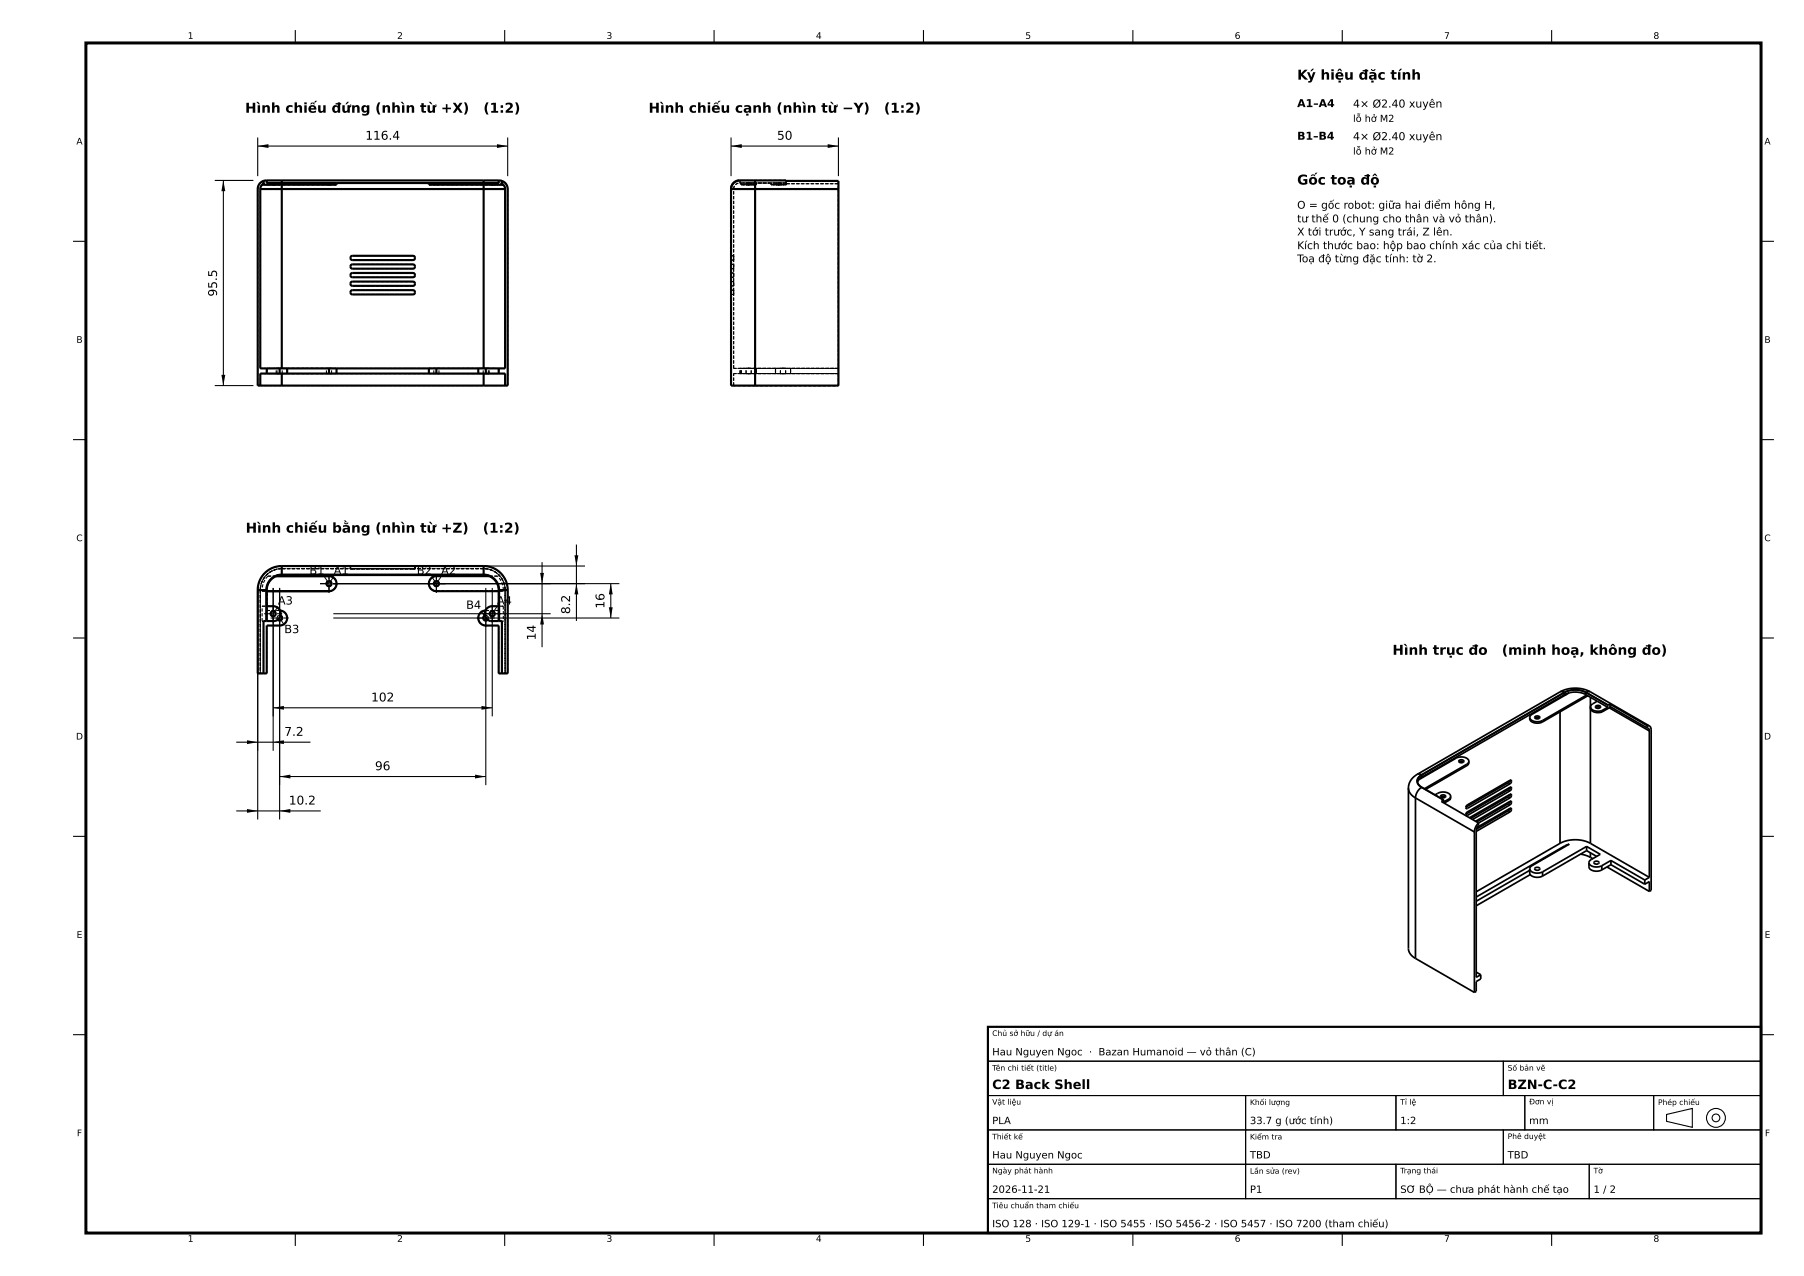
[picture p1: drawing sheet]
<svg xmlns="http://www.w3.org/2000/svg" width="420mm" height="297mm" viewBox="0 0 420 297" stroke-linecap="round" stroke-linejoin="round" font-family="sans-serif">
<g fill="#000">
<path d="M60 34l2.5-.5v1zM115.7 33.5l2.5 .5-2.5 .5zM170.2 34l2.5-.5v1zM192.7 33.5l2.5 .5-2.5 .5zM52 42l.5 2.5h-1zM51.5 87.2h1l-.5 2.6zM125.8 133.3h.8l-.4 2.5zM133.7 129.3h.9l-.4 2.5zM134.2 135.8l.4 2.6h-.9zM142.2 135.8l.5 2.6h-.9zM126.2 142.9l.4 2.4h-.8zM141.8 141.4h.9l-.5 2.5z"/>
<path d="M57.5 172.3l2.5 .5-2.5 .4zM63.6 164.7l2.5-.4v.9zM63.6 172.8l2.5-.5v.9zM112.1 164.3l2.5 .4-2.5 .5zM57.5 188.3l2.5 .4-2.5 .5zM65.1 180.8l2.5-.5v.9zM65.1 188.7l2.5-.4v.9zM110.6 180.3l2.5 .5-2.5 .4z"/>
</g>
<path d="M20 10h390v277h-390z" fill="none" stroke="#000" stroke-width=".7" stroke-linecap="butt"/>
<g fill="none" stroke="#000" stroke-width=".5">
<path d="M60.6 44h5M60.6 44v41.7h4.5M61 43h3M61.4 42.1l-1.1 .8-.3 1.1v45.8h.6M61.4 42.8l-.6 .5-.2 .7M61.4 42.1v.9M62.1 42h3.5M62.1 42l-.7 .1M62.1 42v.6h1.9M64 43h1.4M64 42.6h1.4M64 42.6v.4"/>
<path d="M65.4 42.6h11.2M65.4 43h11.2M65.4 42.6v.4M65.6 43v1M65.6 42h47M65.6 42v.6M65.6 44v41.7M65.6 44h47M76.6 42.6h1.7M76.6 42.6v.4M78.3 42.6v.4h-1.7M78.3 42.6h21.5"/>
<path d="M81.7 59.7l.3-.2h14.1a.5 .5 0 0 1 .5 .5 .5 .5 0 0 1-.5 .5h-14.1l-.4-.2zM99.8 42.6h1.8M99.8 42.6v.4h1.8M101.6 42.6v.4M101.6 42.6h11.3M101.6 43h11.3M112.6 42h3.5M112.6 44h5M112.6 43v1M112.6 42v.6M112.6 44v41.7M112.9 42.6h1.3"/>
<path d="M112.9 43h1.3M112.9 42.6v.4M114.2 43h3M114.2 42.6v.4M116.1 42l.7 .1M116.1 42v.6h-1.9M116.8 42.8l.6 .5 .2 .7M116.8 42.1l1 .7 .4 1.2v45.8h-.6M116.8 42.1v.9M117.6 44v41.7h-4.5M170.2 44v45.8h5.6M170.2 44h5.6"/>
<path d="M175.8 42h-1.6a4.6 4.6 0 0 0-3.4 .6l-.4 .6-.2 .8M175.8 42l19.4 .1v1.9M175.8 42v2M175.8 44h19.4M175.8 44v45.8M195.2 44v45.8h-19.4M81.7 67.7l.3-.2h14.1a.5 .5 0 0 1 .5 .5 .5 .5 0 0 1-.5 .5h-14.1l-.4-.2zM81.7 65.7l.3-.2h14.1a.5 .5 0 0 1 .5 .5 .5 .5 0 0 1-.5 .5h-14.1l-.4-.2zM81.7 63.7l.3-.2h14.1a.5 .5 0 0 1 .5 .5 .5 .5 0 0 1-.5 .5h-14.1l-.4-.2zM81.7 61.7l.3-.2h14.1a.5 .5 0 0 1 .5 .5 .5 .5 0 0 1-.5 .5h-14.1l-.4-.2zM60.6 89.8h5M62.1 85.7v1.3"/>
<path d="M65.1 87h1.8M65.1 85.7h1.8M65.1 87h-4.5v2.8M65.1 85.7v1.3M65.6 89.8h47M65.6 87v2.8M66.9 85.7h9.7M66.9 87h9.7M66.9 85.7v1.3M76.6 87h1.7M76.6 85.7h1.7M76.6 85.7v1.3"/>
<path d="M78.3 85.7h21.5M78.3 87h21.5M78.3 85.7v1.3M99.8 87h1.8M99.8 85.7h1.8M99.8 85.7v1.3M101.6 85.7v1.3M101.6 85.7h9.7M101.6 87h9.7M111.3 87h1.8M111.3 85.7h1.8M111.3 85.7v1.3"/>
<path d="M112.6 89.8h5M112.6 87v2.8M113.1 87h4.5v2.8M113.1 85.7v1.3M116.1 85.7v1.3M60 137.4v19.4h1.4M60 137.4h2M62 137.4v7.2M65.6 133.9a3.5 3.5 0 0 0-3.5 3.5v7.2M65.6 131.8a5.6 5.6 0 0 0-5.6 5.6M65.6 133.9l-1.3 .2h12.3a1.75 1.75 0 0 1 1.7 1.7 1.75 1.75 0 0 1-1.7 1.8h-14.5M65.6 133.7a3.6 3.6 0 0 0-3.6 3.7"/>
<path d="M65.6 131.8v1.9M65.6 131.8h47M65.6 133.9h47M65.6 133.7h47M112.6 133.9l1.3 .2h-12.3a1.75 1.75 0 0 0-1.8 1.7 1.75 1.75 0 0 0 1.8 1.8h14.5M112.6 131.8a5.6 5.6 0 0 1 5.6 5.6M112.6 133.9a3.5 3.5 0 0 1 3.5 3.5v7.2M112.6 131.8v1.9M112.6 133.7a3.6 3.6 0 0 1 3.6 3.7M116.2 137.4h2M116.2 137.4v7.2M118.2 137.4v19.4h-1.4"/>
<path d="M62 144.6h-.6v12.2M62.1 141.1h1.5a1.75 1.75 0 0 1 1.7 1.5 1.75 1.75 0 0 1-1.3 2h-2M65.2 142.1a1.75 1.75 0 0 1 1.6 1.8 1.75 1.75 0 0 1-1.7 1.7h-3v11.2h-.7M65.3 143.3a.6 .6 0 0 1 .3 .9 .6 .6 0 0 1-.9 0M112.9 143.3a.6 .6 0 0 0-.3 .9 .6 .6 0 0 0 .9 0M113 142.1a1.75 1.75 0 0 0-1.6 1.8 1.75 1.75 0 0 0 1.7 1.7h3v11.2h.7M116.1 141.1h-1.5a1.75 1.75 0 0 0-1.7 1.5 1.75 1.75 0 0 0 1.3 2h2M116.2 144.6h.6v12.2M230 239h180v48h-180z"/>
<circle cx="76.6" cy="135.9" r=".6"/>
<circle cx="101.6" cy="135.9" r=".6"/>
<circle cx="63.6" cy="142.8" r=".6"/>
<circle cx="114.6" cy="142.9" r=".6"/>
</g>
<g fill="none" stroke="#000" stroke-width=".25">
<path d="M68.8 7v3M117.5 7v3M166.3 7v3M215 7v3M263.8 7v3M312.5 7v3M361.2 7v3M60 32v9M60 34h58.2M118.2 32v9M170.2 34h25M170.2 32v9"/>
<path d="M195.2 32v9M17 56.2h3M50 42h9M52 42v47.8M410 56.2h3M50 89.8h9M17 102.3h3M410 102.3h3M60 136.9v53.9M63.6 136.9v37.9M65.1 136.9v53.9M77.6 135.8h66.6"/>
<path d="M77.6 131.8h58.6M113.1 136.9v45.8M114.6 136.9v29.9M126.2 130.9v19.7M134.2 126.8v17.7M142.2 135.8v8.1M17 148.5h3M77.6 142.9h50.6M77.6 143.9h66.6M410 148.5h3M55 172.8h17.3M63.6 164.7h51"/>
<path d="M17 194.7h3M55 188.7h19.7M65.1 180.8h48M410 194.7h3M230 239h180v8h-180zM17 240.8h3M230 247h120v8h-120zM230 255h60v8h-60zM290 255h35v8h-35zM325 255h30v8h-30zM350 247h60v8h-60zM355 255h30v8h-30z"/>
<path d="M385 255h25v8h-25zM388 259.4l6-1.4v4.4l-6-1.4zM410 240.8h3M230 263h60v8h-60zM230 271h60v8h-60zM230 279h180v8h-180zM290 263h60v8h-60zM290 271h35v8h-35zM325 271h45v8h-45zM350 263h60v8h-60zM370 271h40v8h-40zM68.8 287v3"/>
<path d="M117.5 287v3M166.3 287v3M215 287v3M263.8 287v3M312.5 287v3M361.2 287v3"/>
<circle cx="399.5" cy="260.2" r="2.2"/>
<circle cx="399.5" cy="260.2" r=".9"/>
</g>
<g fill="none" stroke="#000" stroke-width=".25" stroke-dasharray=".7 .4" stroke-linecap="butt">
<path d="M60 44a2 2 0 0 1 2-2M60.6 44l.4-1M61 43l1-.4M61 43l.4-.2M61 43h2.6M61 43h4.4M61.4 43v-.9M62 42h3.6M62.1 42.6h-.1M62.1 42.6v-.6M62.4 43l.8-.3 .9-.1M62.4 43h14.2"/>
<path d="M62.4 43h-1.4M63 43h.6M63 42.6h.6M63 43v-.4M63.6 43h.6M63.6 42.6h.6M63.6 42.6h-1.5M63.6 43v-.4M64.1 42.6h1.5M64.2 43h-1.2M64.2 42.6h-1.2M64.2 43v-.4"/>
<path d="M64.3 42.6h-.2M64.3 42.6h-2.2M65.4 43h-1.8M65.4 42.6h-1.8M65.4 42.6h-3.3M65.6 42h47M65.6 42.6h-1.3M65.6 42.6h12.7M65.6 42.6h47M76 42.6h.6M76 43h.6M76 43v-.4"/>
<path d="M76.6 43v-.4M76.6 42.6h-12.3M76.6 42.6h.6M76.6 43h.6M77.2 42.6h-1.2M77.2 43h-1.2M77.2 43v-.4M78.3 42.6h-1.7M78.3 43h-1.7M82 59.5l-.3 .2-.1 .3M96.1 59.5h-14.1M96.6 60l-.1-.3-.4-.2"/>
<path d="M99.8 42.6h12.8M101 42.6h.6M101 43h.6M101 43v-.4M101.6 42.6h-1.8M101.6 42.6h.6M101.6 43h.6M101.6 43h-1.8M101.6 43v-.4M101.6 43h14.2M102.2 42.6h-1.2M102.2 43h-1.2"/>
<path d="M102.2 43v-.4M112.6 42.6h1.5M112.6 42h3.6M112.9 43h4.3M113.9 42.6h-12.3M113.9 42.6h-1.3M114 42.6h.6M114 43h.6M114 43v-.4M114.1 42.6h-.2M114.6 43v-.4M114.6 42.6h-1.7"/>
<path d="M114.6 43h-1.7M114.6 42.6h.6M114.6 43h.6M114.6 43h2.6M115.2 42.6h-1.2M115.2 43h-1.2M115.2 43v-.4M115.8 43l-.8-.3-.9-.1M116.1 42.6h-3.2M116.1 42.6h-2.2M116.1 42.6v-.6M116.1 42.6h-1.5"/>
<path d="M116.2 42.6h-.1M116.8 43v-.9M117.2 43h-1.4M117.2 43l-.4-.2M117.2 43l-1-.4M117.6 44l-.4-1M118.2 44a2 2 0 0 0-2-2M170.2 60v-.5M170.2 59.5v.5M170.2 59.5h.6M170.8 60v-.5M170.8 59.5v.5"/>
<path d="M170.8 44l.4-1 1-.4M172.2 42.6h.3M172.2 42h3.6M172.3 42h3.5M172.3 42.6v-.6M172.3 42.6h.2M172.5 43v-.4M172.5 42.6h3.5M172.5 42.6h3.3M172.5 43h3.3M172.5 42.6h-.3M172.5 42.6h-.2"/>
<path d="M172.5 43h3.5M173.7 42.6h1.2M173.7 43h1.2M173.7 43v-.4M174.9 42.6h-1.2M174.9 43v-.4M174.9 43h-1.2M175.8 43h-3.3M175.8 43h.2M175.8 42.6h-3.3M175.8 42h7.2M175.8 42h-3.5"/>
<path d="M176 42.6h3.6M176 43v-.4M176 42.6h-.2M176 43h-.2M176 42.6h-3.5M176 43h-3.5M179.6 43h3.5M179.6 43v-.4M179.6 42.6h-3.6M179.6 42.6h3.4M179.6 43h3.4M180.7 42.6h1.2"/>
<path d="M180.7 43h1.2M180.7 43v-.4M181.9 42.6h-1.2M181.9 43v-.4M181.9 43h-1.2M183 42h-7.2M183 42.6h-3.4M183 42v.6M183 43v-.9M183 43v-.4M183 42.1v-.1M183 42.1h12.2"/>
<path d="M183 43h-3.4M183.1 42.8h12.1M183.1 43v-.2M183.1 43h-3.5M183.1 43h-.1M195.2 44v-1.2M195.2 44v-1.9M195.2 44v45.8M195.2 42.1v.7M195.2 44v41.7M195.2 42.8h-12.1M81.6 68.1l.1 .3 .3 .1"/>
<path d="M81.6 68.1v-.1M81.6 66.1l.1 .3 .3 .1M81.6 66.1v-.1M81.6 64.1l.1 .3 .3 .1M81.6 64.1v-.1M81.6 62.1l.1 .3 .3 .1M81.6 62.1v-.1M81.6 60.1l.1 .3 .3 .1M81.6 60.1v-.1M82 67.5l-.3 .2-.1 .3M82 65.5l-.3 .2-.1 .3M82 63.5l-.3 .2-.1 .3"/>
<path d="M82 61.5l-.3 .2-.1 .3M96.1 68.5h-14.1M96.1 68.5l.4-.1 .1-.3M96.1 67.5h-14.1M96.1 66.5h-14.1M96.1 66.5l.4-.1 .1-.3M96.1 65.5h-14.1M96.1 64.5h-14.1M96.1 64.5l.4-.1 .1-.3M96.1 63.5h-14.1M96.1 62.5h-14.1M96.1 62.5l.4-.1 .1-.3"/>
<path d="M96.1 61.5h-14.1M96.1 60.5h-14.1M96.1 60.5l.4-.1 .1-.3M96.6 68.1v-.1M96.6 68l-.1-.3-.4-.2M96.6 66.1v-.1M96.6 66l-.1-.3-.4-.2M96.6 64.1v-.1M96.6 64l-.1-.3-.4-.2M96.6 62.1v-.1M96.6 62l-.1-.3-.4-.2M96.6 60.1v-.1"/>
<path d="M170.2 68.1v.4M170.2 68.1v-.1M170.2 67.5v.5M170.2 68.5v-.4M170.2 68v-.5M170.2 66.1v.4M170.2 66.1v-.1M170.2 65.5v.5M170.2 66.5v-.4M170.2 66v-.5M170.2 64.1v.4M170.2 64.1v-.1"/>
<path d="M170.2 63.5v.5M170.2 64.5v-.4M170.2 64v-.5M170.2 62.1v.4M170.2 62.1v-.1M170.2 61.5v.5M170.2 62.5v-.4M170.2 62v-.5M170.2 60.1v.4M170.2 60.5v-.4M170.2 60.1v-.1M170.2 60.5h.6"/>
<path d="M170.2 61.5h.6M170.2 62.5h.6M170.2 63.5h.6M170.2 64.5h.6M170.2 65.5h.6M170.2 66.5h.6M170.2 67.5h.6M170.2 68.5h.6M170.8 60.1v-.1M170.8 68.1v.4M170.8 68.1v-.1M170.8 67.5v.5"/>
<path d="M170.8 68.5v-.4M170.8 68v-.5M170.8 66.1v.4M170.8 66.1v-.1M170.8 65.5v.5M170.8 66.5v-.4M170.8 66v-.5M170.8 64.1v.4M170.8 64.1v-.1M170.8 63.5v.5M170.8 64.5v-.4M170.8 64v-.5"/>
<path d="M170.8 62.1v.4M170.8 62.1v-.1M170.8 61.5v.5M170.8 62.5v-.4M170.8 62v-.5M170.8 60.1v.4M170.8 60.5v-.4M60 89.8v-45.8M60.6 89.8v-2.8M60.6 85.7v-41.7M62.1 87h3M62.1 87h4.8"/>
<path d="M62.1 85.7h4.8M62.1 85.7v1.3M62.1 85.7h3M64.3 87h12.3M64.3 87v-1.3M64.3 85.7h12.3M64.5 87h.6M64.5 85.7h.6M64.5 87v-1.3M65.1 87h.6M65.1 85.7h.6M65.1 87v-1.3"/>
<path d="M65.6 87h-5M65.6 87h-1.3M65.6 87h12.7M65.6 85.7h12.7M65.6 85.7h-1.3M65.6 85.7h-5M65.6 89.8h-5.6M65.7 87h-1.2M65.7 85.7h-1.2M65.7 87v-1.3M66.9 87h-1.8M66.9 85.7h-1.8"/>
<path d="M76 87h.6M76 85.7h.6M76 87v-1.3M76.6 87h.6M76.6 85.7h.6M76.6 87v-1.3M77.2 87h-1.2M77.2 85.7h-1.2M77.2 87v-1.3M78.3 87h-1.7M78.3 85.7h-1.7M99.8 87h12.8"/>
<path d="M99.8 85.7h12.8M101 87h.6M101 85.7h.6M101 87v-1.3M101.6 87h12.3M101.6 87h-1.8M101.6 87h.6M101.6 85.7h.6M101.6 87v-1.3M101.6 85.7h-1.8M101.6 85.7h12.3M102.2 87h-1.2"/>
<path d="M102.2 85.7h-1.2M102.2 87v-1.3M111.3 87h4.8M111.3 85.7h4.8M112.5 87h.6M112.5 85.7h.6M112.5 87v-1.3M112.6 89.8h-47M112.6 85.7h-47M112.6 87h-47M113.1 87h3M113.1 87h-1.8"/>
<path d="M113.1 87h.6M113.1 85.7h.6M113.1 87v-1.3M113.1 85.7h-1.8M113.1 85.7h3M113.7 87h-1.2M113.7 85.7h-1.2M113.7 87v-1.3M113.9 87h-1.3M113.9 87v-1.3M113.9 85.7h-1.3M116.1 85.7v1.3"/>
<path d="M117.6 85.7h-5M117.6 85.7v-41.7M117.6 89.8v-2.8M117.6 87h-5M118.2 89.8v-45.8M118.2 89.8h-5.6M170.2 89.8v-45.8M170.8 85.7v-41.7M170.8 89.8v-2.8M170.8 89.8h5M170.8 87h5M170.8 85.7h5"/>
<path d="M172.3 87h.2M172.3 87v-1.3M172.3 85.7h.2M172.5 87h-.2M172.5 87h3.5M172.5 87v-1.3M172.5 85.7h3.5M172.5 85.7h-.2M173.7 87h1.2M173.7 85.7h1.2M173.7 87v-1.3M174.9 87h-1.2"/>
<path d="M174.9 85.7h-1.2M174.9 87v-1.3M175.8 85.7h-5M175.8 89.8h19.4M175.8 87h19.4M175.8 89.8h-5M175.8 87h-5M175.8 85.7h19.4M175.8 89.8h-5.6M176 87h-3.5M176 85.7v1.3M176 87v-1.3"/>
<path d="M176 85.7h-3.5M180.6 87h-4.6M180.6 87h3.5M180.6 87v-1.3M180.6 85.7h3.5M180.6 85.7v1.3M180.6 85.7h-4.6M181.7 87h1.2M181.7 85.7h1.2M181.7 87v-1.3M182.9 87h-1.2M182.9 85.7h-1.2"/>
<path d="M182.9 87v-1.3M184.1 87h-3.5M184.1 85.7v1.3M184.1 87v-1.3M184.1 85.7h-3.5M195.2 85.7v1.3M195.2 87v2.8M195.2 87h-19.4M195.2 87h-11.1M195.2 85.7h-11.1M195.2 85.7h-19.4M60 137.4v19.4"/>
<path d="M60.6 137.4v19.4M60.6 137.4a5 5 0 0 1 5-5M61 137.6v-.2M61 137.6h1M61 137.6h15.6M62.1 137.6h14.5M62.1 137.6h-.1M62.1 137.6v-.2M62.4 134.1h1.7M62.4 134.1h14.2M62.4 134.1l-1 1.5-.4 1.8M64.3 134.1h12.3"/>
<path d="M64.3 134.1h-.2M64.3 134.1a3.5 3.5 0 0 0-2.2 3.3M65.6 132.4h47M65.6 132.4a5 5 0 0 0-5 5M65.6 133.9l-1.3 .2M65.6 133.9h47M65.6 131.8a5.6 5.6 0 0 0-5.6 5.6M76.6 137.6a1.75 1.75 0 0 0 1.7-1.8 1.75 1.75 0 0 0-1.7-1.7M76.6 136.5a.6 .6 0 0 0 .5-.9 .6 .6 0 0 0-1-.1 .6 .6 0 0 0 .4 .9l.1 .1M81.6 131.8h.4M81.6 131.8v.6M81.6 132.4h.4"/>
<path d="M82 131.8h-.4M82 132.4h-.4M96.1 131.8h-14.1M96.1 131.8h.5M96.1 132.4h-14.1M96.1 132.4h.5M96.6 131.8h-.5M96.6 132.4h-.5M96.6 131.8v.6M101.6 137.6h15.6M101.6 136.5a.6 .6 0 0 0 .5-.9 .6 .6 0 0 0-1-.1 .6 .6 0 0 0 .4 .9l.1 .1M101.6 134.1h12.3"/>
<path d="M101.6 134.1a1.75 1.75 0 0 0-1.8 1.7 1.75 1.75 0 0 0 1.8 1.8M101.6 137.6h14.5M101.6 134.1h14.2M112.6 131.8h-47M112.6 132.4h-47M112.6 132.4a5 5 0 0 1 5 5M113.9 134.1l-1.3-.2M114.1 134.1h-.2M115.8 134.1h-1.7M116.1 137.4a3.5 3.5 0 0 0-2.2-3.3M116.1 137.6v-.2M116.2 137.6h-.1"/>
<path d="M117.2 137.4l-.4-1.8-1-1.5M117.2 137.6h-1M117.2 137.4v.2M117.6 137.4a5 5 0 0 0-5-5M117.6 137.4v19.4M118.2 137.4v19.4M118.2 137.4a5.6 5.6 0 0 0-5.6-5.6M60 156.8h.6M60.6 156.8h.8M60.6 156.8h1.5M60.6 156.8v-19.4M61 141.1h1"/>
<path d="M61 144.6v-3.5M61 144.6h.4M61 141.1h2.6M61.4 156.8v-12.2M61.4 144.6h2.6M62.1 156.8v-11.2M62.1 145.6h3M62.1 142.1h3M62.1 142.1v-4.5M62.1 144.6v-3.5M62.1 141.1h-.1M62.1 141.1v-3.5"/>
<path d="M63.6 143.4a.6 .6 0 0 0 .5-.8 .6 .6 0 0 0-1-.1 .6 .6 0 0 0 .4 .9h.1M64 144.6a1.75 1.75 0 0 0 1.3-2 1.75 1.75 0 0 0-1.7-1.5M65.1 145.6a1.75 1.75 0 0 0 1.8-1.7 1.75 1.75 0 0 0-1.8-1.8M65.1 144.5a.6 .6 0 0 0 .5-.9 .6 .6 0 0 0-1-.1 .6 .6 0 0 0 .4 .9l.1 .1M65.2 142.1h-.1M65.3 143.3l-.7 .2-.1 .4 .2 .3M113.1 142.1h3M113.1 142.1a1.75 1.75 0 0 0-1.8 1.8 1.75 1.75 0 0 0 1.8 1.7M113.1 145.6h3M113.1 144.5a.6 .6 0 0 0 .5-.9 .6 .6 0 0 0-1-.1 .6 .6 0 0 0 .4 .9l.1 .1M113.1 142.1h-.1M113.5 144.2l.2-.3-.1-.4-.7-.2"/>
<path d="M114.2 144.6h2.6M114.6 141.1a1.75 1.75 0 0 0-1.7 1.5 1.75 1.75 0 0 0 1.3 2M114.6 143.4a.6 .6 0 0 0 .5-.8 .6 .6 0 0 0-1-.1 .6 .6 0 0 0 .4 .9h.1M114.6 141.1h2.6M116.1 141.1v-3.5M116.1 144.6v-3.5M116.1 142.1v-4.5M116.1 156.8v-11.2M116.1 156.8h1.5M116.2 141.1h-.1M116.8 144.6v12.2M116.8 144.6h.4"/>
<path d="M116.8 156.8h.8M117.2 144.6h-.4M117.2 141.1v3.5M117.2 141.1h-1M117.6 156.8h-.8M117.6 156.8v-19.4M117.6 156.8h.6"/>
</g>
<path d="M74.5 135.8h4.2M76.6 137.9v-4.2M99.5 135.8h4.2M101.6 137.9v-4.2M61.5 142.9h4.2M63 143.9h4.2M63.6 145v-4.2M65.1 146v-4.2M111 143.9h4.2M112.5 142.9h4.2M113.1 146v-4.2M114.6 145v-4.2" fill="none" stroke="#000" stroke-width=".25" stroke-dasharray="2 .4 .3 .4" stroke-linecap="butt"/>
<path d="M75.5 134.2l1.1 1.6 1.1-1.6M100.5 134.2l1.1 1.6 1.1-1.6M64.7 141.2l-1.1 1.7M65.1 143.9l1.1 1.6M112 142.2l1.1 1.7M115.7 141.2l-1.1 1.7" fill="none" stroke="#000" stroke-width=".23"/>
<g fill="none" stroke="#000" stroke-width=".4">
<path d="M339.7 177.4a.86 .86 0 0 1 1.1 0M339.7 177a.57 .57 0 0 1 .7-.2 .57 .57 0 0 1 .4 .5 .56 .56 0 0 1-.7 .3 .56 .56 0 0 1-.4-.6zM341.5 177.9l-9.9 5.7M341.5 177.9v.3M341.5 178.2l-9.6 5.5M342 177.2l-.2 .4-.3 .3M342 177.2a2.09 2.09 0 0 0-3-.7l-8.7 5M342 177.2l-.1 .6-.4 .4M356.1 167a2.09 2.09 0 0 0 3 .7M356.1 167v.3a2.09 2.09 0 0 0 3 .7M357.4 167.1a.86 .86 0 0 1 1 0M357.4 166.8a.57 .57 0 0 1 .6-.2 .57 .57 0 0 1 .5 .5 .56 .56 0 0 1-.7 .3 .56 .56 0 0 1-.4-.6z"/>
<path d="M359.1 167.7v.3M363.2 161a7.6 7.6 0 0 1 7.1 0M363.2 161h.5l.5 .1M363.2 161l-33.2 19.2M363.2 162.3v.2M363.2 165.7v30.6M364.2 161.1l1.2-.4 1.3-.2 1.4 .2 1.2 .4M364.2 161.1l-33.2 19.2M364.3 161.2a5.5 5.5 0 0 1 4.9 0M364.3 161.2l-33.3 19.2M364.3 161.7l-33.3 19.2M364.3 161.2v.5"/>
<path d="M364.7 161.6l-.7 .2M365.4 161.3a5.5 5.5 0 0 1 3.8 .4M365.4 161.3l-8.7 5-.4 .3-.2 .4M365.4 161.3l-1.1 .4M369.2 161.2l5.1 2.9M369.2 161.7l5.1 2.9M369.2 161.2v.5M369.3 161.1l5.1 3M369.4 161.8l-10.3 5.9M369.7 161.9l-10.6 6.1M370.3 162.3v34M370.3 161h-.5l-.5 .1"/>
<path d="M370.3 161l13.7 8M370.3 164.9a1.55 1.55 0 0 0 2 1l.6-.2M371.5 164.7a.86 .86 0 0 1 1.1 0M371.5 164.3a.57 .57 0 0 1 .7-.2 .57 .57 0 0 1 .4 .6 .56 .56 0 0 1-.7 .2 .56 .56 0 0 1-.4-.6zM371.9 163.2l-1.1 .6a.83 .83 0 0 0-.5 1 .83 .83 0 0 0 .9 .6l.9 .1 .8-.1M372.9 165.4v.3M374.3 164.1v.5M374.3 164.6l-1.4 .8M374.4 164.1h-.1M374.7 164.7l9.3 5.4M374.8 163.9l-.4 .2M374.8 163.9v.7"/>
<path d="M374.8 164.6l-1.9 1.1M374.8 163.9l8.7 5M374.8 164.6l.1 .1M374.9 164.7v-.2l8.6 4.9M375 164.6l-.1 .1M383.5 169.4l.3 .2 .2 .5M383.5 168.9l.5 .1M383.5 168.9v.5M384 170.1v34.1M384 169l.3 .3 .1 .6v37.3l-.4 .3M327.9 183.4v37.4a2.8 2.8 0 0 0 1.6 2.3M327.9 183.4a2.8 2.8 0 0 0 1.6 2.3"/>
<path d="M329.5 185.7l13.8 7.9M329.5 185.7v37.4M330 180.2a3.7 3.7 0 0 0-2.1 3.2M330 180.2l.4-.1 .6 .2M330.3 181.5l-.3 .6M331 180.3a1.55 1.55 0 0 0-1.1 1.5 1.55 1.55 0 0 0 1.1 1.5M331 183.3a3.1 3.1 0 0 0-1.5 2.4M331 183.3l5 2.9M331 180.4a1.51 1.51 0 0 0-1 1.4 1.51 1.51 0 0 0 1 1.4l5.1 3M331 180.9l-.7 .6M331 180.4v.5M334.1 185l1.4-.6a1.8 1.8 0 0 1 2.2 1"/>
<path d="M335.4 185.5a.86 .86 0 0 1 1.1 0M335.5 185.2a.57 .57 0 0 1 .6-.3 .57 .57 0 0 1 .4 .6 .56 .56 0 0 1-.6 .3 .56 .56 0 0 1-.4-.6zM336 186.2l-.4 .4 8.6 4.9M336.1 186.2h-.1M337.5 186.2l-1.3 .7M337.5 185.9l-1.4 .8v-.5M337.5 185.9v.3M337.7 185.4v.5l-.2 .3M337.7 185.4l-.2 .5M341.3 189.6l.1 .2h.2M341.3 188l.1 .2h.2M341.3 188l.3 .2"/>
<path d="M341.3 189.6l.3 .2M343.3 193.6v37.4M344.2 191.5a3.2 3.2 0 0 0-.9 2.1M344.2 191.5v.6l-.4 .6-.1 .7v34.1l1-.6M351.1 188.7l-7.4 4.3M351.1 187.1l-7.3 4.2M351.1 185.5l-8.7 5M351.1 183.8l-9.8 5.7M351.1 182.2l-9.8 5.7M351.1 182.2l.5 .2M351.1 183.8l.5 .3M351.1 185.5l.5 .2"/>
<path d="M351.1 187.1l.5 .2M351.1 188.7l.5 .3M351.5 188.2l-.4 .5M351.5 186.6l-.4 .5M351.5 184.9l-.4 .6M351.5 183.3l-.4 .5M351.5 181.7l-.4 .5M351.5 181.7l.4 .2M351.5 183.3l.4 .2M351.5 184.9l.4 .2M351.5 186.6l.4 .2M351.5 188.2l.4 .2"/>
<path d="M351.6 188.1h.2l.1 .2M351.6 186.5h.2l.1 .2M351.6 184.9h.2l.1 .2M351.6 183.2l-10 5.8-.3 .6M351.6 183.2h.2l.1 .2M351.6 181.6h.2l.1 .2M351.6 181.6l-10 5.8-.3 .6M351.6 189l-7.9 4.5M351.6 188.1l-7.7 4.5M351.6 187.3l-7.4 4.3M351.6 186.5l-8.1 4.7M351.6 185.7l-8.8 5"/>
<path d="M351.6 184.9l-9.5 5.4M351.6 184.1l-10 5.7M351.6 182.4l-10 5.8M351.6 181.6l.3 .2M351.6 183.2l.3 .2M351.6 184.9l.3 .2M351.6 186.5l.3 .2M351.6 188.1l.3 .2M351.9 188.4l-.3 .6M351.9 186.8l-.3 .5M351.9 185.1l-.3 .6M351.9 183.5l-.3 .6"/>
<path d="M351.9 181.9l-.3 .5M351.9 181.8v.1M351.9 183.4v.1M351.9 185.1h.1M351.9 186.7v.1M351.9 188.3v.1M363.2 196.3a7.8 7.8 0 0 1 7.1 0M363.2 196.3l-19.5 11.3M364.3 196.9l1.1-.4-8.7 5-.4 .3-.2 .4M364.3 196.9l-20.6 11.9M364.3 196.9v.2M368 198.8l2.3 .8"/>
<path d="M369.4 197l3.2 1.9-2.3 1.2-.4 .7M369.4 198l-10.3 5.9M369.4 198l2.3 1.3M369.4 197v1M369.4 197l-10.3 5.9M370.3 199.6l.5 .3M370.3 196.3l13.7 7.9M370.3 198.5v1.1M356.1 202.2v1a2.09 2.09 0 0 0 3 .7M356.1 202.2a2.09 2.09 0 0 0 3 .7M356.1 202.6l-12.4 7.2M356.3 203.6l-12.6 7.2"/>
<path d="M357.4 202a.57 .57 0 0 1 .6-.2 .57 .57 0 0 1 .5 .6 .56 .56 0 0 1-.7 .2 .56 .56 0 0 1-.4-.6zM359.1 202.9v1M369.9 200.8v1a2.09 2.09 0 0 0 3 .7M369.9 200.8a2.09 2.09 0 0 0 3 .7M371.2 200.6a.57 .57 0 0 1 .6-.2 .57 .57 0 0 1 .4 .5 .56 .56 0 0 1-.6 .3 .56 .56 0 0 1-.4-.6zM372.9 201.5v1M374.1 201.8l9.9 5.7M375 201.3l7.9 4.5M375 201.3l-2.1 1.2M375 200.3l7.9 4.5M375 200.3v1M375 200.3l-2.1 1.2"/>
<path d="M382.9 205.8l1.1-.6v2.3M382.9 204.8v1M384 204.2l-1.1 .6M329.5 223.1l13.8 7.9M343.7 226.3l1 .6M344.7 226.9v1l-1 .6v2.3l-.4 .2"/>
</g>
<g font-size="3.2">
<text x="302" y="18.5">Ký hiệu đặc tính</text>
<text x="57.1" y="26.2">Hình chiếu đứng (nhìn từ +X)</text>
<text x="112.5" y="26.2">(1:2)</text>
<text x="151" y="26.2">Hình chiếu cạnh (nhìn từ −Y)</text>
<text x="205.8" y="26.2">(1:2)</text>
<text x="302" y="43">Gốc toạ độ</text>
<text x="57.2" y="124">Hình chiếu bằng (nhìn từ +Z)</text>
<text x="112.4" y="124">(1:2)</text>
<text x="324.2" y="152.4">Hình trục đo</text>
<text x="349.7" y="152.4">(minh hoạ, không đo)</text>
</g>
<g font-size="3">
<text x="231" y="253.5">C2 Back Shell</text>
<text x="351" y="253.5">BZN-C-C2</text>
</g>
<g font-size="2.8">
<text x="85.1" y="32.5">116.4</text>
<text x="180.9" y="32.5">50</text>
<text x="50.5" y="69" transform="rotate(-90 50.5 69)">95.5</text>
<text x="132.7" y="142.9" transform="rotate(-90 132.7 142.9)">8.2</text>
<text x="140.7" y="141.6" transform="rotate(-90 140.7 141.6)">16</text>
<text x="124.7" y="149" transform="rotate(-90 124.7 149)">14</text>
<text x="86.4" y="163.3">102</text>
<text x="66.2" y="171.3">7.2</text>
<text x="87.3" y="179.3">96</text>
<text x="67.2" y="187.3">10.2</text>
</g>
<g font-size="2.6">
<text x="72" y="133.7">B1</text>
<text x="77.7" y="133.7">A1</text>
<text x="97" y="133.7">B2</text>
<text x="102.7" y="133.7">A2</text>
<text x="64.7" y="140.7">A3</text>
<text x="108.5" y="141.7">B4</text>
<text x="115.7" y="140.7">A4</text>
<text x="66.2" y="147.4">B3</text>
</g>
<g font-size="2.5">
<text x="302" y="24.9">A1–A4</text>
<text x="315" y="25">4× Ø2.40 xuyên</text>
<text x="302" y="32.5">B1–B4</text>
<text x="315" y="32.6">4× Ø2.40 xuyên</text>
<text x="302" y="48.6">O = gốc robot: giữa hai điểm hông H,</text>
<text x="302" y="51.8">tư thế 0 (chung cho thân và vỏ thân).</text>
<text x="302" y="54.8">X tới trước, Y sang trái, Z lên.</text>
<text x="302" y="58">Kích thước bao: hộp bao chính xác của chi tiết.</text>
<text x="302" y="61.1">Toạ độ từng đặc tính: tờ 2.</text>
</g>
<g font-size="2.3">
<text x="315" y="28.4">lỗ hở M2</text>
<text x="315" y="36">lỗ hở M2</text>
<text x="231" y="245.6">Hau Nguyen Ngoc · Bazan Humanoid — vỏ thân (C)</text>
<text x="231" y="261.6">PLA</text>
<text x="291" y="261.6">33.7 g (ước tính)</text>
<text x="326" y="261.6">1:2</text>
<text x="356" y="261.6">mm</text>
<text x="231" y="269.6">Hau Nguyen Ngoc</text>
<text x="291" y="269.6">TBD</text>
<text x="351" y="269.6">TBD</text>
<text x="231" y="277.6">2026-11-21</text>
<text x="291" y="277.6">P1</text>
<text x="326" y="277.6">SƠ BỘ — chưa phát hành chế tạo</text>
<text x="371" y="277.6">1 / 2</text>
<text x="231" y="285.6">ISO 128 · ISO 129-1 · ISO 5455 · ISO 5456-2 · ISO 5457 · ISO 7200 (tham chiếu)</text>
</g>
<g font-size="2.1">
<text x="43.7" y="9">1</text>
<text x="92.5" y="9">2</text>
<text x="141.2" y="9">3</text>
<text x="190" y="9">4</text>
<text x="238.7" y="9">5</text>
<text x="287.5" y="9">6</text>
<text x="336.2" y="9">7</text>
<text x="385" y="9">8</text>
<text x="17.8" y="33.6">A</text>
<text x="410.8" y="33.6">A</text>
<text x="17.8" y="79.8">B</text>
<text x="410.8" y="79.8">B</text>
<text x="17.8" y="126">C</text>
<text x="410.8" y="126">C</text>
<text x="17.7" y="172.1">D</text>
<text x="410.7" y="172.1">D</text>
<text x="17.8" y="218.3">E</text>
<text x="410.8" y="218.3">E</text>
<text x="17.9" y="264.5">F</text>
<text x="410.9" y="264.5">F</text>
<text x="43.7" y="289">1</text>
<text x="92.5" y="289">2</text>
<text x="141.2" y="289">3</text>
<text x="190" y="289">4</text>
<text x="238.7" y="289">5</text>
<text x="287.5" y="289">6</text>
<text x="336.2" y="289">7</text>
<text x="385" y="289">8</text>
</g>
<g font-size="1.8">
<text x="231" y="241.1">Chủ sở hữu / dự án</text>
<text x="231" y="249.2">Tên chi tiết (title)</text>
<text x="351" y="249.2">Số bản vẽ</text>
<text x="231" y="257.1">Vật liệu</text>
<text x="291" y="257.2">Khối lượng</text>
<text x="326" y="257.1">Tỉ lệ</text>
<text x="356" y="257">Đơn vị</text>
<text x="386" y="257.2">Phép chiếu</text>
<text x="231" y="265.2">Thiết kế</text>
<text x="291" y="265.2">Kiểm tra</text>
<text x="351" y="265.1">Phê duyệt</text>
<text x="231" y="273.1">Ngày phát hành</text>
<text x="291" y="273.2">Lần sửa (rev)</text>
<text x="326" y="273.1">Trạng thái</text>
<text x="371" y="273.1">Tờ</text>
<text x="231" y="281.2">Tiêu chuẩn tham chiếu</text>
</g>
</svg>
